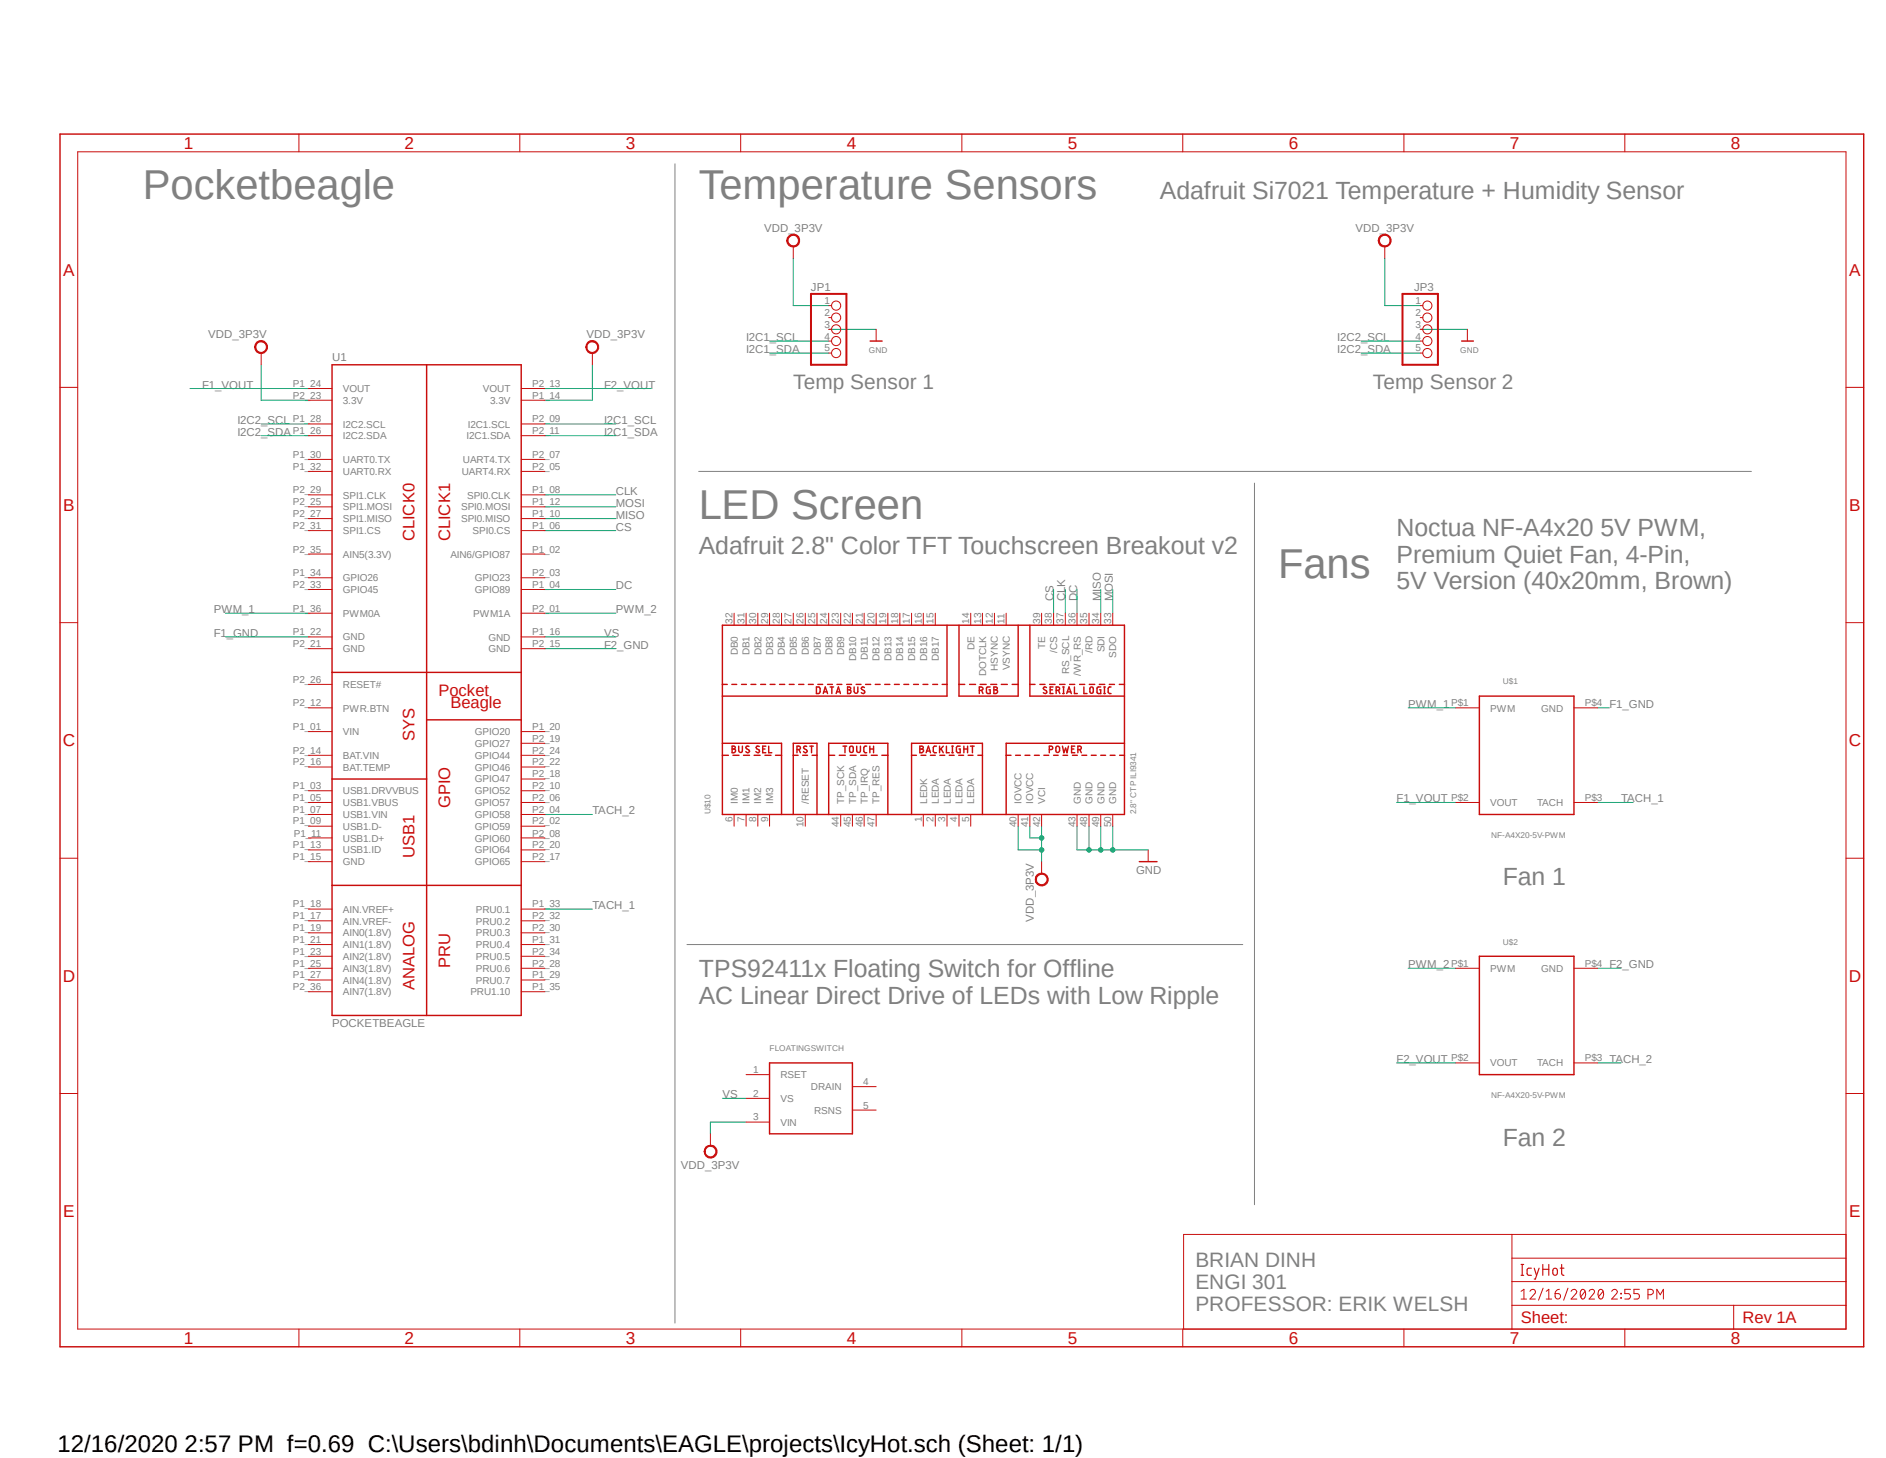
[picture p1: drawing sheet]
<svg xmlns="http://www.w3.org/2000/svg" width="279mm" height="216mm" viewBox="0 0 279 216" stroke-linecap="round" stroke-linejoin="round" font-family="sans-serif">
<path d="M8.5 19.6l267.9 180.3M276.4 19.6l-267.9 180.3" fill="none" stroke="#fff" stroke-width=".15"/>
<path d="M100 24.3v171.6M103.5 69.8h156M185.8 71.5v106.9M101.8 139.9h82.3" fill="none" stroke="#808080" stroke-width=".15"/>
<g fill="none" stroke="#0dab76" stroke-width=".15">
<path d="M117.5 38.3v7h5.3M205.1 38.3v7h5.3M38.7 54v5.3h7M87.8 54v5.3h-7.1M114 50.5h8.8M114 52.3h8.8M201.6 50.5h8.8M201.6 52.3h8.8M38.7 62.8h7M38.7 64.5h7M80.7 62.8h10.5M80.7 64.5h10.5"/>
<path d="M80.7 73.3h10.5M80.7 76.8h10.5M80.7 75.1h10.5M80.7 78.6h10.5M80.7 87.3h10.5M156.1 87.3v3.5M157.8 87.3v3.5M159.6 87.3v3.5M163.1 87.3v3.5M164.8 87.3v3.5M152.6 122.3v1.8h1.7M154.3 122.3v5.3"/>
</g>
<circle cx="154.3" cy="124.1" r=".33" fill="#0dab76"/>
<g fill="none" stroke="#0dab76" stroke-width=".15">
<path d="M150.8 122.3v3.6h3.5"/>
<circle cx="154.3" cy="124.1" r=".33"/>
</g>
<circle cx="154.3" cy="125.9" r=".33" fill="#0dab76"/>
<g fill="none" stroke="#0dab76" stroke-width=".15">
<path d="M122.8 48.8h7M210.4 48.8h7M159.6 122.3v3.6h10.5M161.3 122.3v3.6M110.5 166.2h-5.3v1.7"/>
<circle cx="154.3" cy="125.9" r=".33"/>
</g>
<circle cx="161.3" cy="125.9" r=".33" fill="#0dab76"/>
<g fill="none" stroke="#0dab76" stroke-width=".15">
<path d="M163.1 122.3v3.6"/>
<circle cx="161.3" cy="125.9" r=".33"/>
</g>
<circle cx="163.1" cy="125.9" r=".33" fill="#0dab76"/>
<g fill="none" stroke="#0dab76" stroke-width=".15">
<path d="M164.8 122.3v3.6"/>
<circle cx="163.1" cy="125.9" r=".33"/>
</g>
<circle cx="164.9" cy="125.9" r=".33" fill="#0dab76"/>
<g fill="none" stroke="#0dab76" stroke-width=".15">
<path d="M28.2 57.5h17.5M80.7 57.5h15.8M33.4 90.8h12.3M33.4 94.3h12.3M80.7 90.8h10.5M80.7 94.3h10.5M80.7 96.1h10.5M206.9 118.8h8.7M208.6 104.8h7M236.7 104.8h1.7M236.7 118.8h5.2M80.7 120.6h7.1"/>
<path d="M80.7 134.6h7.1M206.9 157.4h8.7M208.6 143.4h7M236.7 143.4h3.5M236.7 157.4h3.5M107 162.6h3.5"/>
<circle cx="164.9" cy="125.9" r=".33"/>
</g>
<g fill="none" stroke="#c90d0c" stroke-width=".15">
<path d="M44.3 19.9v2.6M77 19.9v2.6M109.7 19.9v2.6M142.5 19.9v2.6M175.2 19.9v2.6M208 19.9v2.6M240.7 19.9v2.6M11.5 22.5h262v174.3h-262zM8.9 57.4h2.6M45.7 59.3h3.5M45.7 57.5h3.5M77.2 59.3h3.5"/>
<path d="M77.2 57.5h3.5M273.5 57.4h2.6M45.7 78.6h3.5M45.7 73.3h3.5M45.7 76.8h3.5M45.7 75.1h3.5M45.7 64.5h3.5M45.7 62.8h3.5M45.7 68h3.5M45.7 69.8h3.5M77.2 78.6h3.5M77.2 73.3h3.5"/>
<path d="M77.2 76.8h3.5M77.2 75.1h3.5M77.2 64.5h3.5M77.2 62.8h3.5M77.2 68h3.5M77.2 69.8h3.5M8.9 92.2h2.6M45.7 82h3.5M45.7 87.3h3.5M45.7 94.3h3.5M45.7 85.6h3.5M45.7 90.8h3.5"/>
<path d="M45.7 96.1h3.5M77.2 82h3.5M77.2 87.3h3.5M77.2 94.3h3.5M77.2 85.6h3.5M77.2 90.8h3.5M77.2 96.1h3.5M273.5 92.2h2.6M45.7 108.3h3.5M45.7 117.1h3.5M45.7 118.8h3.5M45.7 104.8h3.5"/>
<path d="M45.7 111.8h3.5M45.7 113.6h3.5M45.7 101.3h3.5M77.2 108.3h3.5M77.2 117.1h3.5M77.2 118.8h3.5M77.2 110.1h3.5M77.2 111.8h3.5M77.2 113.6h3.5M77.2 115.4h3.5M8.9 127.1h2.6M45.7 120.6h3.5"/>
<path d="M45.7 122.3h3.5M45.7 124.1h3.5M45.7 125.9h3.5M45.7 127.6h3.5M45.7 136.4h3.5M45.7 138.1h3.5M45.7 139.9h3.5M45.7 134.6h3.5M77.2 120.6h3.5M77.2 122.3h3.5M77.2 124.1h3.5M77.2 125.9h3.5"/>
<path d="M77.2 127.6h3.5M77.2 136.4h3.5M77.2 138.1h3.5M77.2 139.9h3.5M77.2 134.6h3.5M273.5 127.1h2.6M45.7 141.6h3.5M45.7 143.4h3.5M45.7 145.1h3.5M45.7 146.9h3.5M77.2 141.6h3.5M77.2 143.4h3.5"/>
<path d="M77.2 145.1h3.5M77.2 146.9h3.5M8.9 161.9h2.6M273.5 161.9h2.6M44.3 196.8v2.6M77 196.8v2.6M109.7 196.8v2.6M142.5 196.8v2.6M175.2 196.8v2.6M208 196.8v2.6M224 193.3h49.5M224 182.8v14"/>
<path d="M224 189.8h49.5M224 186.3h49.5M225.3 191.2l.5-.3v1.5M225.3 192.4h.8M226.7 191.2a.41 .41 0 0 1 .5-.3 .41 .41 0 0 1 .2 .7l-.7 .8h.8M228.6 190.8l-.7 1.7M229.1 192.4h.8M229.1 191.2l.3-.3v1.5M230.4 191.6h.5a.41 .41 0 0 1 .3 .4 .41 .41 0 0 1-.5 .4 .41 .41 0 0 1-.3-.5zM231 190.9a.65 .65 0 0 0-.6 .7M232.3 190.8l-.7 1.7M232.7 191.2a.41 .41 0 0 1 .6-.3 .41 .41 0 0 1 .2 .7l-.8 .8h.9"/>
<path d="M234.3 191l.2-.1a.82 .82 0 0 1 0 1.5 .89 .89 0 0 1-.2-1.4zM234.8 191.2l-.6 .8M235.4 191.2a.4 .4 0 0 1 .5-.3 .4 .4 0 0 1 .3 .5l-.8 1h.8M237 191l.2-.1a.82 .82 0 0 1 0 1.5 .89 .89 0 0 1-.2-1.4zM237.5 191.2l-.7 .8M238.8 191.2a.41 .41 0 0 1 .5-.3 .41 .41 0 0 1 .2 .7l-.7 .8h.8M240.1 191.5l.1 .1zM240.1 192.2h.1zM240.7 196.8v2.6M241.6 190.9h-.9v.7h.7a.42 .42 0 0 1 .2 .4 .42 .42 0 0 1-.4 .4h-.5M242.9 190.9h-.8v.7h.4a.41 .41 0 0 1 .4 .4 .41 .41 0 0 1-.4 .4h-.4M244.1 191.7h.5a.4 .4 0 0 0 .3-.4 .4 .4 0 0 0-.3-.4h-.5v1.5"/>
<path d="M245.4 192.4v-1.5l.6 .8 .4-.8v1.5M256.8 193.3v3.5M273.5 182.8h-98.2v14"/>
</g>
<path d="M8.9 19.9h267.2v179.5h-267.2zM49.2 54h28v96.4h-28zM63.2 54v96.4M49.2 99.6h28M49.2 115.4h14M63.2 106.6h14M49.2 131.1h28" fill="none" stroke="#c90d0c" stroke-width=".21"/>
<path d="M225.3 188.8h.4M225.3 187.2h.4M225.5 187.2v1.6M226.9 187.8h-.5l-.2 .2 .1 .7 .2 .1h.4M227.3 187.8l.3 1M228 187.8l-.5 1.6h-.2M228.6 187.2v1.6M228.6 188h.8M229.4 187.2v1.6M230.1 188a.34 .34 0 0 1 .4-.2 .34 .34 0 0 1 .2 .3v.4a.34 .34 0 0 1-.3 .3 .34 .34 0 0 1-.4-.3zM231.1 187.8h.6M231.4 187.2v1.4l.1 .2h.2" fill="none" stroke="#c90d0c" stroke-width=".17"/>
<path d="M87.1 50.7a.97 .97 0 0 1 1.5 .2 .97 .97 0 0 1-.6 1.4 .97 .97 0 0 1-1.2-.9h.2a.8 .8 0 0 1 1-.8 .8 .8 0 0 1 .4 1.2 .8 .8 0 0 1-1.2 .2l-.2-.3v-.3h-.2z" fill-rule="evenodd" fill="#c90d0c"/>
<path d="M87.1 50.7a.97 .97 0 0 1 1.5 .2 .97 .97 0 0 1-.6 1.4 .97 .97 0 0 1-1.2-.9h.2a.8 .8 0 0 1 1-.8 .8 .8 0 0 1 .4 1.2 .8 .8 0 0 1-1.2 .2l-.2-.3v-.3h-.2zM87.8 52.3v1.7" fill="none" stroke="#c90d0c" stroke-width=".15"/>
<path d="M38 50.7a.97 .97 0 0 1 1.5 .2 .97 .97 0 0 1-.6 1.4 .97 .97 0 0 1-1.2-.9h.2a.79 .79 0 0 1 1.1-.8 .79 .79 0 0 1 .3 1.3 .79 .79 0 0 1-1.3-.2l-.1-.3h-.2z" fill-rule="evenodd" fill="#c90d0c"/>
<g fill="none" stroke="#c90d0c" stroke-width=".15">
<path d="M38 50.7a.97 .97 0 0 1 1.5 .2 .97 .97 0 0 1-.6 1.4 .97 .97 0 0 1-1.2-.9h.2a.79 .79 0 0 1 1.1-.8 .79 .79 0 0 1 .3 1.3 .79 .79 0 0 1-1.3-.2l-.1-.3h-.2zM38.7 52.3v1.7M122.8 45.3h.3M122.8 47h.3M122.8 48.8h.3M122.8 50.5h.3M122.8 52.3h.3M129.8 48.8v1.7M210.4 45.3h.4M210.4 47h.4M210.4 48.8h.4M210.4 50.5h.4"/>
<path d="M210.4 52.3h.4M217.4 48.8v1.7M108.8 90.8v1.8M110.5 90.8v1.8M112.3 90.8v1.8M114 90.8v1.8M115.8 90.8v1.8M117.5 90.8v1.8M119.3 90.8v1.8M121 90.8v1.8M122.8 90.8v1.8M124.5 90.8v1.8"/>
<path d="M126.3 90.8v1.8M128 90.8v1.8M129.8 90.8v1.8M131.5 90.8v1.8M133.3 90.8v1.8M135 90.8v1.8M136.8 90.8v1.8M138.6 90.8v1.8M143.8 90.8v1.8M145.5 90.8v1.8M147.3 90.8v1.8M149.1 90.8v1.8"/>
<path d="M154.3 90.8v1.8M156.1 90.8v1.8M157.8 90.8v1.8M159.6 90.8v1.8M161.3 90.8v1.8M163.1 90.8v1.8M164.8 90.8v1.8M108.8 120.6v1.7M110.5 120.6v1.7M112.3 120.6v1.7M114 120.6v1.7M119.3 120.6v1.7"/>
<path d="M124.5 120.6v1.7M126.3 120.6v1.7M128 120.6v1.7M129.8 120.6v1.7M136.8 120.6v1.7M138.6 120.6v1.7M140.3 120.6v1.7M142.1 120.6v1.7M143.8 120.6v1.7M150.8 120.6v1.7M152.6 120.6v1.7M154.3 120.6v1.7"/>
<path d="M159.6 120.6v1.7M161.3 120.6v1.7M163.1 120.6v1.7M164.8 120.6v1.7"/>
<circle cx="123.9" cy="52.3" r=".68"/>
<circle cx="123.9" cy="50.5" r=".68"/>
<circle cx="123.9" cy="45.3" r=".68"/>
<circle cx="123.9" cy="47" r=".68"/>
<circle cx="123.9" cy="48.8" r=".68"/>
<circle cx="211.5" cy="47" r=".68"/>
<circle cx="211.5" cy="48.8" r=".68"/>
<circle cx="211.5" cy="50.5" r=".68"/>
<circle cx="211.5" cy="45.3" r=".68"/>
<circle cx="211.5" cy="52.3" r=".68"/>
</g>
<g fill="none" stroke="#c90d0c" stroke-width=".21">
<path d="M128.9 50.5h1.8M216.5 50.5h1.8M107 92.6h59.6v28h-59.6zM140.3 92.6v10.5h-33.3M142.1 92.6v10.5h8.7v-10.5M152.6 92.6v10.5h14M107 110.1h8.8v10.5M107 111.8h.9M107 101.3h.7M108.4 101.3h.7M108.5 110.5l.4 .1-.1 .3h-.1l.2 .1 .1 .3-.3 .2h-.2zM108.5 110.9h.2"/>
<path d="M108.6 111.8h.9M109.4 110.5v.7l.2 .2 .3-.1 .1-.8M109.9 101.3h.7M110.2 111.8h.8M111 110.5h-.4l-.1 .2 .5 .4a.23 .23 0 0 1-.2 .4l-.3-.2M111.3 101.3h.7M111.7 111.8h.9M112.5 110.5h-.4l-.1 .2 .1 .2 .3 .1 .1 .3-.1 .1h-.3l-.1-.1M112.7 101.3h.7M113 110.9h.3M113.3 111.8h.9M113.5 110.5h-.5v1h.5"/>
<path d="M113.9 110.5v1h.4M114.1 101.3h.7M114.9 111.8h.9M115.5 101.3h.7M116.9 101.3h.7M117.5 111.8h.7M118.1 111h.4l.1-.2-.1-.3h-.4v1M118.3 101.3h.8M118.4 111l.2 .5M118.9 111.8h.7M119.5 110.5h-.1a.23 .23 0 0 0-.3 0 .23 .23 0 0 0 0 .3l.4 .3a.23 .23 0 0 1-.2 .4l-.3-.2M119.8 101.3h.7"/>
<path d="M120 110.5h.5M120.2 110.5v1M120.3 111.8h.7M120.9 101.7h.5a.77 .77 0 0 1 0 1h-.5zM121.2 101.3h.7M122 102.7l.3-1 .3 1M122 102.4h.5M122.6 101.3h.7M122.8 111.8h.9M123 101.7h.5M123.2 101.7v1M123.9 102.7l.3-1 .3 1"/>
<path d="M124 102.4h.4M124 101.3h.7M124.3 111.8h.9M124.9 110.5h.5M125.2 110.5v1M125.4 101.3h.8M125.6 101.7l.4 .2-.1 .2-.1 .1 .3 .1-.1 .4h-.4zM125.6 102.2h.2M125.9 110.6l.2-.1 .3 .1v.6l-.2 .2-.3-.1zM125.9 111.8h.9M126.5 101.7v.7l.2 .3 .3-.1 .1-.9M126.8 101.3h.8"/>
<path d="M126.9 110.5v.7l.1 .1 .1 .1 .3-.1 .1-.8M127.5 111.8h.9M128.1 101.8l-.2-.1a.23 .23 0 0 0-.3 .2l.5 .5a.23 .23 0 0 1-.2 .3l-.3-.1M128.2 101.3h.8M128.4 110.5h-.3l-.1 .2v.6l.4 .2M128.9 110.9h.5M128.9 110.5v1M129.1 111.8h.9M129.4 110.5v1M129.7 101.3h.7M130.6 111.8h.9M131.1 101.3h.7"/>
<path d="M132.5 101.3h.7M133.9 101.3h.7M135 111.8h.8M135.3 101.3h.8M136.3 110.5l.5 .1-.1 .3h-.1l.2 .2v.2l-.2 .2h-.3zM136.3 110.9h.3M136.4 111.8h.8M136.7 101.3h.8M137.2 111.5l.3-1 .3 1M137.3 111.2h.5M137.8 111.8h.8M138.2 101.3h.7"/>
<path d="M138.7 110.5h-.4v.2v.6l.4 .2M139.2 110.5v1M139.2 111.8h.8M139.4 110.9l.3 .6M139.6 101.3h.7M139.7 110.5l-.5 .6M140.2 110.5v1h.4M140.6 111.8h.8M141 111.5h.2M141 110.5h.2M141.1 110.5v1M142 111.8h.7"/>
<path d="M142.1 101.3h.8M142.2 110.5h-.4l-.1 .2v.6l.2 .2h.3v-.6h-.1M142.8 110.9h.5M142.8 110.5v1M143.3 110.5v1M143.4 111.8h.7M143.6 101.3h.9M143.8 110.5h.5M144.1 110.5v1M144.9 111.8h.6M145.1 102.2h.4l.1-.3-.1-.1-.4-.1v1M145.2 101.3h.9"/>
<path d="M145.4 102.2l.2 .5M146.7 101.7l-.5 .1-.1 .7 .1 .2h.5v-.5h-.2M146.8 101.3h.9M147.2 101.7l.5 .2v.2l-.2 .1 .3 .1-.1 .4h-.5zM147.2 102.2h.3M148.3 101.3h.9M149.1 111.8h.7M149.9 101.3h.9M150.5 111.8h.7M151.8 111.8h.8M152.6 101.3h.7M153.2 111.8h.8"/>
<path d="M154.1 101.3h.7M154.6 111.8h.8M155 101.8l-.1-.1a.23 .23 0 0 0-.3 .2l.5 .5a.23 .23 0 0 1-.2 .3l-.3-.1M155.4 111h.5l.1-.2-.1-.3h-.5v1M155.5 101.3h.8M155.6 102.2h.3M156 101.7h-.4v1h.4M156.1 111.8h.7M156.5 110.6l.3-.1 .2 .2v.5l-.2 .2-.3-.1zM156.5 102.2h.4l.1-.1-.1-.3-.4-.1v1M156.8 102.2l.2 .5M157 101.3h.8"/>
<path d="M157.4 110.5l.2 1 .3-.7 .2 .7 .2-1M157.4 102.7h.2M157.4 101.7h.2M157.5 111.8h.7M157.6 101.7v1M158 102.7l.4-1 .3 1M158.1 102.4h.5M158.5 101.3h.7M158.7 110.9h.4M158.9 111.8h.7M159.2 101.7v1h.4M159.2 110.5h-.5v1h.5"/>
<path d="M159.7 111h.4l.1-.2-.1-.3h-.4v1M159.9 101.3h.8M160 111l.2 .5M160.3 111.8h.7M160.6 101.7v1h.4M161.4 101.3h.8M161.5 101.8l.1-.1 .3 .1 .1 .6-.2 .3-.3-.1zM161.7 111.8h.7M162.9 101.3h.8M163.1 101.7l-.5 .1-.1 .8 .1 .1h.5v-.5h-.2M163.1 111.8h.7M163.5 102.7h.2"/>
<path d="M163.5 101.7h.2M163.6 101.7v1M164.3 101.3h.8M164.5 111.8h.7M164.6 101.7l-.3 .1-.1 .1v.7l.4 .1M165.8 101.3h.8M165.9 111.8h.7M166.6 110.1h-17.5v10.5M117.5 120.6v-10.5h3.5v10.5M122.8 120.6v-10.5h8.7v10.5M135 120.6v-10.5h10.5v10.5"/>
</g>
<path d="M120.1 43.5h5.3v10.5h-5.3zM207.8 43.5h5.2v10.5h-5.2z" fill="none" stroke="#c90d0c" stroke-width=".3"/>
<path d="M116.9 34.9a.96 .96 0 0 1 1.5 .3 .96 .96 0 0 1-.7 1.4 .96 .96 0 0 1-1.2-1h.2a.79 .79 0 0 1 1-.8 .79 .79 0 0 1 .4 1.3 .79 .79 0 0 1-1.3-.2l-.1-.3h-.2l.1-.4z" fill-rule="evenodd" fill="#c90d0c"/>
<path d="M116.9 34.9a.96 .96 0 0 1 1.5 .3 .96 .96 0 0 1-.7 1.4 .96 .96 0 0 1-1.2-1h.2a.79 .79 0 0 1 1-.8 .79 .79 0 0 1 .4 1.3 .79 .79 0 0 1-1.3-.2l-.1-.3h-.2l.1-.4zM117.5 36.5v1.8" fill="none" stroke="#c90d0c" stroke-width=".15"/>
<path d="M204.5 34.9a.96 .96 0 0 1 1.5 .2 .96 .96 0 0 1-.6 1.4 .96 .96 0 0 1-1.2-.9h.1a.79 .79 0 0 1 1.1-.8 .79 .79 0 0 1 .3 1.3 .79 .79 0 0 1-1.3-.2l-.1-.3h-.1l.1-.4z" fill-rule="evenodd" fill="#c90d0c"/>
<path d="M204.5 34.9a.96 .96 0 0 1 1.5 .2 .96 .96 0 0 1-.6 1.4 .96 .96 0 0 1-1.2-.9h.1a.79 .79 0 0 1 1.1-.8 .79 .79 0 0 1 .3 1.3 .79 .79 0 0 1-1.3-.2l-.1-.3h-.1l.1-.4zM205.1 36.5v1.8" fill="none" stroke="#c90d0c" stroke-width=".15"/>
<path d="M153.7 129.5a.97 .97 0 0 1 1.5 .2 .97 .97 0 0 1-.6 1.4 .97 .97 0 0 1-1.2-.9h.1a.78 .78 0 0 1 1-.7 .78 .78 0 0 1 .5 1.1 .78 .78 0 0 1-1.2 .2l-.2-.2-.1-.4h-.1v-.4z" fill-rule="evenodd" fill="#c90d0c"/>
<g fill="none" stroke="#c90d0c" stroke-width=".15">
<path d="M215.6 104.8h3.6M215.6 118.8h3.6M233.2 104.8h3.5M233.2 118.8h3.5M153.7 129.5a.97 .97 0 0 1 1.5 .2 .97 .97 0 0 1-.6 1.4 .97 .97 0 0 1-1.2-.9h.1a.78 .78 0 0 1 1-.7 .78 .78 0 0 1 .5 1.1 .78 .78 0 0 1-1.2 .2l-.2-.2-.1-.4h-.1v-.4zM154.3 127.6v1.8M170.1 125.9v1.7M110.5 159.1h3.5M215.6 143.4h3.6M215.6 157.4h3.6M233.2 143.4h3.5M233.2 157.4h3.5"/>
<path d="M110.5 162.6h3.5M110.5 166.2h3.5M126.3 160.9h3.5M126.3 164.4h3.5"/>
</g>
<path d="M219.2 103.1h14v17.5h-14zM168.8 127.6h2.6M114 157.4h12.3v10.5h-12.3zM219.2 141.6h14v17.5h-14z" fill="none" stroke="#c90d0c" stroke-width=".21"/>
<path d="M104.6 169.8a.97 .97 0 0 1 1.5 .2 .97 .97 0 0 1-.6 1.4 .97 .97 0 0 1-1.2-.9h.2a.78 .78 0 0 1 1-.7 .78 .78 0 0 1 .4 1.1 .78 .78 0 0 1-1.2 .2l-.2-.2v-.4h-.2z" fill-rule="evenodd" fill="#c90d0c"/>
<path d="M104.6 169.8a.97 .97 0 0 1 1.5 .2 .97 .97 0 0 1-.6 1.4 .97 .97 0 0 1-1.2-.9h.2a.78 .78 0 0 1 1-.7 .78 .78 0 0 1 .4 1.1 .78 .78 0 0 1-1.2 .2l-.2-.2v-.4h-.2zM105.2 167.9v1.7" fill="none" stroke="#c90d0c" stroke-width=".15"/>
<g font-size="6.2" fill="#808080">
<text x="21.2" y="29.5">Pocketbeagle</text>
<text x="103.5" y="29.5">Temperature Sensors</text>
<text x="103.5" y="76.8">LED Screen</text>
<text x="189.4" y="85.6">Fans</text>
</g>
<g font-size="3.7" fill="#808080">
<text x="171.8" y="29.5">Adafruit Si7021 Temperature + Humidity Sensor</text>
<text x="103.5" y="82">Adafruit 2.8&quot; Color TFT Touchscreen Breakout v2</text>
<text x="206.9" y="79.4">Noctua NF-A4x20 5V PWM,</text>
<text x="206.9" y="83.4">Premium Quiet Fan, 4-Pin,</text>
<text x="206.9" y="87.3">5V Version (40x20mm, Brown)</text>
<text x="222.6" y="131.1">Fan 1</text>
<text x="103.5" y="144.7">TPS92411x Floating Switch for Offline</text>
<text x="103.5" y="148.6">AC Linear Direct Drive of LEDs with Low Ripple</text>
<text x="222.6" y="169.7">Fan 2</text>
</g>
<text font-size="3.6" x="8.5" y="215">12/16/2020 2:57 PM f=0.69 C:\Users\bdinh\Documents\EAGLE\projects\IcyHot.sch (Sheet: 1/1)</text>
<g font-size="3.1" fill="#808080">
<text x="117.5" y="57.5">Temp Sensor 1</text>
<text x="203.4" y="57.5">Temp Sensor 2</text>
<text x="177.1" y="187.6">BRIAN DINH</text>
<text x="177.1" y="190.9">ENGI 301</text>
<text x="177.1" y="194.2">PROFESSOR: ERIK WELSH</text>
</g>
<g font-size="2.5" fill="#c90d0c">
<text x="27.2" y="22.1">1</text>
<text x="59.9" y="22.1">2</text>
<text x="92.7" y="22.1">3</text>
<text x="125.4" y="22.1">4</text>
<text x="158.2" y="22.1">5</text>
<text x="190.9" y="22.1">6</text>
<text x="223.7" y="22.1">7</text>
<text x="256.4" y="22.1">8</text>
<text x="9.4" y="40.8">A</text>
<text x="273.9" y="40.8">A</text>
<text x="9.4" y="75.7">B</text>
<text x="273.9" y="75.7">B</text>
<text x="61.4" y="80.1" transform="rotate(-90 61.4 80.1)">CLICK0</text>
<text x="66.7" y="80.1" transform="rotate(-90 66.7 80.1)">CLICK1</text>
<text x="64.9" y="103.1">Pocket</text>
<text x="66.7" y="104.8">Beagle</text>
<text x="9.3" y="110.5">C</text>
<text x="61.4" y="109.7" transform="rotate(-90 61.4 109.7)">SYS</text>
<text x="273.9" y="110.5">C</text>
<text x="66.7" y="119.7" transform="rotate(-90 66.7 119.7)">GPIO</text>
<text x="61.4" y="127" transform="rotate(-90 61.4 127)">USB1</text>
<text x="66.7" y="143.3" transform="rotate(-90 66.7 143.3)">PRU</text>
<text x="9.3" y="145.4">D</text>
<text x="61.4" y="146.6" transform="rotate(-90 61.4 146.6)">ANALOG</text>
<text x="273.9" y="145.4">D</text>
<text x="9.4" y="180.3">E</text>
<text x="273.9" y="180.3">E</text>
<text x="225.3" y="195.9">Sheet:</text>
<text x="258.1" y="195.9">Rev 1A</text>
<text x="27.2" y="199">1</text>
<text x="59.9" y="199">2</text>
<text x="92.7" y="199">3</text>
<text x="125.4" y="199">4</text>
<text x="158.2" y="199">5</text>
<text x="190.9" y="199">6</text>
<text x="223.7" y="199">7</text>
<text x="256.4" y="199">8</text>
</g>
<g font-size="1.7" fill="#808080">
<text x="113.2" y="34.3">VDD_3P3V</text>
<text x="200.8" y="34.3">VDD_3P3V</text>
<text x="120.1" y="43.1">JP1</text>
<text x="209.5" y="43.1">JP3</text>
<text x="30.9" y="50.1">VDD_3P3V</text>
<text x="49.2" y="53.5">U1</text>
<text x="86.9" y="50.1">VDD_3P3V</text>
<text x="110.5" y="50.5">I2C1_SCL</text>
<text x="110.5" y="52.3">I2C1_SDA</text>
<text x="198.1" y="50.5">I2C2_SCL</text>
<text x="198.1" y="52.3">I2C2_SDA</text>
<text x="29.9" y="57.5">F1_VOUT</text>
<text x="89.5" y="57.5">F2_VOUT</text>
<text x="35.2" y="62.8">I2C2_SCL</text>
<text x="35.2" y="64.5">I2C2_SDA</text>
<text x="89.5" y="62.8">I2C1_SCL</text>
<text x="89.5" y="64.5">I2C1_SDA</text>
<text x="91.2" y="73.3">CLK</text>
<text x="91.2" y="76.8">MISO</text>
<text x="91.2" y="75.1">MOSI</text>
<text x="91.2" y="78.6">CS</text>
<text x="91.2" y="87.3">DC</text>
<text x="156.1" y="89.1" transform="rotate(-90 156.1 89.1)">CS</text>
<text x="157.8" y="89.1" transform="rotate(-90 157.8 89.1)">CLK</text>
<text x="159.6" y="89.1" transform="rotate(-90 159.6 89.1)">DC</text>
<text x="163.1" y="89.1" transform="rotate(-90 163.1 89.1)">MISO</text>
<text x="164.8" y="89.1" transform="rotate(-90 164.8 89.1)">MOSI</text>
<text x="31.7" y="90.8">PWM_1</text>
<text x="31.7" y="94.3">F1_GND</text>
<text x="89.5" y="94.3">VS</text>
<text x="91.2" y="90.8">PWM_2</text>
<text x="89.5" y="96.1">F2_GND</text>
<text x="208.6" y="104.8">PWM_1</text>
<text x="238.4" y="104.8">F1_GND</text>
<text x="206.9" y="118.8">F1_VOUT</text>
<text x="240.2" y="118.8">TACH_1</text>
<text x="87.8" y="120.6">TACH_2</text>
<text x="168.3" y="129.4">GND</text>
<text x="87.8" y="134.6">TACH_1</text>
<text x="153.2" y="136.5" transform="rotate(-90 153.2 136.5)">VDD_3P3V</text>
<text x="208.6" y="143.4">PWM_2</text>
<text x="238.4" y="143.4">F2_GND</text>
<text x="49.2" y="152.1">POCKETBEAGLE</text>
<text x="206.9" y="157.4">F2_VOUT</text>
<text x="238.4" y="157.4">TACH_2</text>
<text x="107" y="162.6">VS</text>
<text x="100.9" y="173.1">VDD_3P3V</text>
</g>
<g font-size="1.5" fill="#808080">
<text x="122.1" y="45">1</text>
<text x="122.1" y="46.8">2</text>
<text x="209.7" y="45">1</text>
<text x="209.7" y="46.8">2</text>
<text x="122.1" y="48.5">3</text>
<text x="122.1" y="50.3">4</text>
<text x="122.1" y="52">5</text>
<text x="209.7" y="48.5">3</text>
<text x="209.7" y="50.3">4</text>
<text x="209.7" y="52">5</text>
<text x="43.4" y="57.3">P1_24</text>
<text x="43.4" y="59.1">P2_23</text>
<text x="50.8" y="58">VOUT</text>
<text x="50.8" y="59.8">3.3V</text>
<text x="71.5" y="58.1">VOUT</text>
<text x="72.6" y="59.8">3.3V</text>
<text x="78.8" y="59.1">P1_14</text>
<text x="78.8" y="57.3">P2_13</text>
<text x="43.4" y="64.3">P1_26</text>
<text x="43.4" y="62.5">P1_28</text>
<text x="50.8" y="65.1">I2C2.SDA</text>
<text x="50.8" y="63.3">I2C2.SCL</text>
<text x="69.1" y="65.1">I2C1.SDA</text>
<text x="69.3" y="63.3">I2C1.SCL</text>
<text x="78.8" y="62.5">P2_09</text>
<text x="78.8" y="64.3">P2_11</text>
<text x="43.4" y="67.8">P1_30</text>
<text x="43.4" y="69.6">P1_32</text>
<text x="50.8" y="68.6">UART0.TX</text>
<text x="50.8" y="70.3">UART0.RX</text>
<text x="68.4" y="70.3">UART4.RX</text>
<text x="68.6" y="68.6">UART4.TX</text>
<text x="78.8" y="69.6">P2_05</text>
<text x="78.8" y="67.8">P2_07</text>
<text x="43.4" y="74.8">P2_25</text>
<text x="43.4" y="76.5">P2_27</text>
<text x="43.4" y="73.1">P2_29</text>
<text x="50.8" y="75.6">SPI1.MOSI</text>
<text x="50.8" y="77.3">SPI1.MISO</text>
<text x="50.8" y="73.8">SPI1.CLK</text>
<text x="68.3" y="77.3">SPI0.MISO</text>
<text x="68.3" y="75.6">SPI0.MOSI</text>
<text x="69.2" y="73.8">SPI0.CLK</text>
<text x="78.8" y="73.1">P1_08</text>
<text x="78.8" y="76.5">P1_10</text>
<text x="78.8" y="74.8">P1_12</text>
<text x="43.4" y="78.3">P2_31</text>
<text x="43.4" y="81.8">P2_35</text>
<text x="50.8" y="79.1">SPI1.CS</text>
<text x="50.8" y="82.6">AIN5(3.3V)</text>
<text x="66.7" y="82.6">AIN6/GPIO87</text>
<text x="70" y="79.1">SPI0.CS</text>
<text x="78.8" y="81.8">P1_02</text>
<text x="78.8" y="78.3">P1_06</text>
<text x="43.4" y="85.3">P1_34</text>
<text x="43.4" y="87.1">P2_33</text>
<text x="50.8" y="86.1">GPIO26</text>
<text x="50.8" y="87.8">GPIO45</text>
<text x="70.4" y="87.8">GPIO89</text>
<text x="70.4" y="86.1">GPIO23</text>
<text x="78.8" y="87.1">P1_04</text>
<text x="78.8" y="85.3">P2_03</text>
<text x="43.4" y="94.1">P1_22</text>
<text x="43.4" y="90.6">P1_36</text>
<text x="43.4" y="95.8">P2_21</text>
<text x="50.8" y="94.8">GND</text>
<text x="50.8" y="91.4">PWM0A</text>
<text x="70.1" y="91.4">PWM1A</text>
<text x="72.3" y="94.9">GND</text>
<text x="78.8" y="94.1">P1_16</text>
<text x="78.8" y="90.6">P2_01</text>
<text x="78.8" y="95.8">P2_15</text>
<text x="108.5" y="92.3" transform="rotate(-90 108.5 92.3)">32</text>
<text x="110.3" y="92.3" transform="rotate(-90 110.3 92.3)">31</text>
<text x="112" y="92.3" transform="rotate(-90 112 92.3)">30</text>
<text x="113.8" y="92.3" transform="rotate(-90 113.8 92.3)">29</text>
<text x="115.5" y="92.3" transform="rotate(-90 115.5 92.3)">28</text>
<text x="117.3" y="92.3" transform="rotate(-90 117.3 92.3)">27</text>
<text x="119" y="92.3" transform="rotate(-90 119 92.3)">26</text>
<text x="120.8" y="92.3" transform="rotate(-90 120.8 92.3)">25</text>
<text x="122.6" y="92.3" transform="rotate(-90 122.6 92.3)">24</text>
<text x="124.3" y="92.3" transform="rotate(-90 124.3 92.3)">23</text>
<text x="126" y="92.3" transform="rotate(-90 126 92.3)">22</text>
<text x="127.8" y="92.3" transform="rotate(-90 127.8 92.3)">21</text>
<text x="129.5" y="92.3" transform="rotate(-90 129.5 92.3)">20</text>
<text x="131.3" y="92.3" transform="rotate(-90 131.3 92.3)">19</text>
<text x="133.1" y="92.3" transform="rotate(-90 133.1 92.3)">18</text>
<text x="134.8" y="92.3" transform="rotate(-90 134.8 92.3)">17</text>
<text x="136.6" y="92.3" transform="rotate(-90 136.6 92.3)">16</text>
<text x="138.3" y="92.3" transform="rotate(-90 138.3 92.3)">15</text>
<text x="143.6" y="92.3" transform="rotate(-90 143.6 92.3)">14</text>
<text x="145.3" y="92.3" transform="rotate(-90 145.3 92.3)">13</text>
<text x="147.1" y="92.3" transform="rotate(-90 147.1 92.3)">12</text>
<text x="148.8" y="92.3" transform="rotate(-90 148.8 92.3)">11</text>
<text x="154.1" y="92.3" transform="rotate(-90 154.1 92.3)">39</text>
<text x="155.8" y="92.3" transform="rotate(-90 155.8 92.3)">38</text>
<text x="157.6" y="92.3" transform="rotate(-90 157.6 92.3)">37</text>
<text x="159.3" y="92.3" transform="rotate(-90 159.3 92.3)">36</text>
<text x="161.1" y="92.3" transform="rotate(-90 161.1 92.3)">35</text>
<text x="162.8" y="92.3" transform="rotate(-90 162.8 92.3)">34</text>
<text x="164.6" y="92.3" transform="rotate(-90 164.6 92.3)">33</text>
<text x="43.4" y="101.1">P2_26</text>
<text x="50.8" y="96.6">GND</text>
<text x="50.8" y="101.9">RESET#</text>
<text x="72.3" y="96.6">GND</text>
<text x="109.3" y="97" transform="rotate(-90 109.3 97)">DB0</text>
<text x="111" y="97" transform="rotate(-90 111 97)">DB1</text>
<text x="112.8" y="97" transform="rotate(-90 112.8 97)">DB2</text>
<text x="114.6" y="97" transform="rotate(-90 114.6 97)">DB3</text>
<text x="116.3" y="97" transform="rotate(-90 116.3 97)">DB4</text>
<text x="118.1" y="97" transform="rotate(-90 118.1 97)">DB5</text>
<text x="119.8" y="97" transform="rotate(-90 119.8 97)">DB6</text>
<text x="121.6" y="97" transform="rotate(-90 121.6 97)">DB7</text>
<text x="123.3" y="97" transform="rotate(-90 123.3 97)">DB8</text>
<text x="125.1" y="97" transform="rotate(-90 125.1 97)">DB9</text>
<text x="126.8" y="97.8" transform="rotate(-90 126.8 97.8)">DB10</text>
<text x="128.6" y="97.7" transform="rotate(-90 128.6 97.7)">DB11</text>
<text x="130.3" y="97.8" transform="rotate(-90 130.3 97.8)">DB12</text>
<text x="132.1" y="97.8" transform="rotate(-90 132.1 97.8)">DB13</text>
<text x="133.8" y="97.8" transform="rotate(-90 133.8 97.8)">DB14</text>
<text x="135.6" y="97.8" transform="rotate(-90 135.6 97.8)">DB15</text>
<text x="137.3" y="97.8" transform="rotate(-90 137.3 97.8)">DB16</text>
<text x="139.1" y="97.8" transform="rotate(-90 139.1 97.8)">DB17</text>
<text x="144.4" y="96.2" transform="rotate(-90 144.4 96.2)">DE</text>
<text x="146.1" y="100.1" transform="rotate(-90 146.1 100.1)">DOTCLK</text>
<text x="147.8" y="99.3" transform="rotate(-90 147.8 99.3)">HSYNC</text>
<text x="149.6" y="99.2" transform="rotate(-90 149.6 99.2)">VSYNC</text>
<text x="154.9" y="96.1" transform="rotate(-90 154.9 96.1)">TE</text>
<text x="156.6" y="96.6" transform="rotate(-90 156.6 96.6)">/CS</text>
<text x="158.4" y="99.9" transform="rotate(-90 158.4 99.9)">RS_SCL</text>
<text x="160.1" y="100" transform="rotate(-90 160.1 100)">/WR_RS</text>
<text x="161.8" y="96.7" transform="rotate(-90 161.8 96.7)">/RD</text>
<text x="163.6" y="96.6" transform="rotate(-90 163.6 96.6)">SDI</text>
<text x="165.4" y="97.4" transform="rotate(-90 165.4 97.4)">SDO</text>
<text x="43.4" y="104.6">P2_12</text>
<text x="50.8" y="105.4">PWR.BTN</text>
<text x="215" y="104.6">P$1</text>
<text x="220.8" y="105.4">PWM</text>
<text x="228.3" y="105.4">GND</text>
<text x="234.8" y="104.6">P$4</text>
<text x="43.4" y="108.1">P1_01</text>
<text x="43.4" y="111.6">P2_14</text>
<text x="43.4" y="113.3">P2_16</text>
<text x="50.8" y="108.8">VIN</text>
<text x="50.8" y="112.4">BAT.VIN</text>
<text x="70.4" y="108.9">GPIO20</text>
<text x="70.4" y="110.6">GPIO27</text>
<text x="70.4" y="112.4">GPIO44</text>
<text x="78.8" y="108.1">P1_20</text>
<text x="78.8" y="109.9">P2_19</text>
<text x="78.8" y="113.3">P2_22</text>
<text x="78.8" y="111.6">P2_24</text>
<text x="43.4" y="116.8">P1_03</text>
<text x="43.4" y="118.6">P1_05</text>
<text x="50.8" y="117.6">USB1.DRVVBUS</text>
<text x="50.8" y="119.4">USB1.VBUS</text>
<text x="50.8" y="114.1">BAT.TEMP</text>
<text x="70.4" y="119.4">GPIO57</text>
<text x="70.4" y="117.6">GPIO52</text>
<text x="70.4" y="115.9">GPIO47</text>
<text x="70.4" y="114.1">GPIO46</text>
<text x="78.8" y="118.6">P2_06</text>
<text x="78.8" y="116.8">P2_10</text>
<text x="78.8" y="115.1">P2_18</text>
<text x="109.3" y="119" transform="rotate(-90 109.3 119)">IM0</text>
<text x="111" y="119" transform="rotate(-90 111 119)">IM1</text>
<text x="112.8" y="119" transform="rotate(-90 112.8 119)">IM2</text>
<text x="114.6" y="119" transform="rotate(-90 114.6 119)">IM3</text>
<text x="119.8" y="119" transform="rotate(-90 119.8 119)">/RESET</text>
<text x="125.1" y="119" transform="rotate(-90 125.1 119)">TP_SCK</text>
<text x="126.8" y="119" transform="rotate(-90 126.8 119)">TP_SDA</text>
<text x="128.6" y="119" transform="rotate(-90 128.6 119)">TP_IRQ</text>
<text x="130.3" y="119" transform="rotate(-90 130.3 119)">TP_RES</text>
<text x="137.3" y="119" transform="rotate(-90 137.3 119)">LEDK</text>
<text x="139.1" y="119" transform="rotate(-90 139.1 119)">LEDA</text>
<text x="140.8" y="119" transform="rotate(-90 140.8 119)">LEDA</text>
<text x="142.6" y="119" transform="rotate(-90 142.6 119)">LEDA</text>
<text x="144.3" y="119" transform="rotate(-90 144.3 119)">LEDA</text>
<text x="151.3" y="119" transform="rotate(-90 151.3 119)">IOVCC</text>
<text x="153.1" y="119" transform="rotate(-90 153.1 119)">IOVCC</text>
<text x="154.9" y="119" transform="rotate(-90 154.9 119)">VCI</text>
<text x="160.1" y="119" transform="rotate(-90 160.1 119)">GND</text>
<text x="161.8" y="119" transform="rotate(-90 161.8 119)">GND</text>
<text x="163.6" y="119" transform="rotate(-90 163.6 119)">GND</text>
<text x="165.4" y="119" transform="rotate(-90 165.4 119)">GND</text>
<text x="215" y="118.6">P$2</text>
<text x="220.8" y="119.4">VOUT</text>
<text x="227.7" y="119.4">TACH</text>
<text x="234.8" y="118.6">P$3</text>
<text x="43.4" y="120.4">P1_07</text>
<text x="43.4" y="122.1">P1_09</text>
<text x="43.4" y="125.6">P1_13</text>
<text x="43.5" y="123.9">P1_11</text>
<text x="50.8" y="121.1">USB1.VIN</text>
<text x="50.8" y="122.9">USB1.D-</text>
<text x="50.8" y="124.6">USB1.D+</text>
<text x="70.4" y="122.9">GPIO59</text>
<text x="70.4" y="121.1">GPIO58</text>
<text x="70.4" y="124.6">GPIO60</text>
<text x="78.8" y="122.1">P2_02</text>
<text x="78.8" y="120.4">P2_04</text>
<text x="78.8" y="123.9">P2_08</text>
<text x="78.8" y="125.6">P2_20</text>
<text x="108.5" y="121.7" transform="rotate(-90 108.5 121.7)">6</text>
<text x="110.3" y="121.7" transform="rotate(-90 110.3 121.7)">7</text>
<text x="112" y="121.7" transform="rotate(-90 112 121.7)">8</text>
<text x="113.8" y="121.7" transform="rotate(-90 113.8 121.7)">9</text>
<text x="119" y="122.5" transform="rotate(-90 119 122.5)">10</text>
<text x="124.3" y="122.5" transform="rotate(-90 124.3 122.5)">44</text>
<text x="126" y="122.5" transform="rotate(-90 126 122.5)">45</text>
<text x="127.8" y="122.5" transform="rotate(-90 127.8 122.5)">46</text>
<text x="129.5" y="122.5" transform="rotate(-90 129.5 122.5)">47</text>
<text x="136.6" y="121.7" transform="rotate(-90 136.6 121.7)">1</text>
<text x="138.3" y="121.7" transform="rotate(-90 138.3 121.7)">2</text>
<text x="140" y="121.7" transform="rotate(-90 140 121.7)">3</text>
<text x="141.8" y="121.7" transform="rotate(-90 141.8 121.7)">4</text>
<text x="143.6" y="121.7" transform="rotate(-90 143.6 121.7)">5</text>
<text x="150.6" y="122.5" transform="rotate(-90 150.6 122.5)">40</text>
<text x="152.3" y="122.5" transform="rotate(-90 152.3 122.5)">41</text>
<text x="154.1" y="122.5" transform="rotate(-90 154.1 122.5)">42</text>
<text x="159.3" y="122.5" transform="rotate(-90 159.3 122.5)">43</text>
<text x="161.1" y="122.5" transform="rotate(-90 161.1 122.5)">48</text>
<text x="162.8" y="122.5" transform="rotate(-90 162.8 122.5)">49</text>
<text x="164.6" y="122.5" transform="rotate(-90 164.6 122.5)">50</text>
<text x="43.4" y="127.4">P1_15</text>
<text x="50.8" y="126.4">USB1.ID</text>
<text x="50.8" y="128.1">GND</text>
<text x="70.4" y="128.1">GPIO65</text>
<text x="70.4" y="126.4">GPIO64</text>
<text x="78.8" y="127.4">P2_17</text>
<text x="43.4" y="136.1">P1_17</text>
<text x="43.4" y="137.9">P1_19</text>
<text x="43.4" y="134.4">P1_18</text>
<text x="50.8" y="136.9">AIN.VREF-</text>
<text x="50.8" y="135.1">AIN.VREF+</text>
<text x="70.5" y="135.1">PRU0.1</text>
<text x="70.5" y="136.9">PRU0.2</text>
<text x="78.8" y="134.4">P1_33</text>
<text x="78.8" y="137.9">P2_30</text>
<text x="78.8" y="136.1">P2_32</text>
<text x="43.4" y="139.6">P1_21</text>
<text x="43.4" y="141.4">P1_23</text>
<text x="43.4" y="143.1">P1_25</text>
<text x="50.8" y="138.6">AIN0(1.8V)</text>
<text x="50.8" y="140.4">AIN1(1.8V)</text>
<text x="50.8" y="142.2">AIN2(1.8V)</text>
<text x="50.8" y="143.9">AIN3(1.8V)</text>
<text x="70.5" y="140.4">PRU0.4</text>
<text x="70.5" y="143.9">PRU0.6</text>
<text x="70.5" y="138.6">PRU0.3</text>
<text x="70.5" y="142.2">PRU0.5</text>
<text x="78.8" y="139.6">P1_31</text>
<text x="78.8" y="143.1">P2_28</text>
<text x="78.8" y="141.4">P2_34</text>
<text x="215" y="143.1">P$1</text>
<text x="220.8" y="143.9">PWM</text>
<text x="228.3" y="143.9">GND</text>
<text x="234.8" y="143.1">P$4</text>
<text x="43.4" y="144.9">P1_27</text>
<text x="43.4" y="146.6">P2_36</text>
<text x="50.8" y="145.7">AIN4(1.8V)</text>
<text x="50.8" y="147.4">AIN7(1.8V)</text>
<text x="69.7" y="147.4">PRU1.10</text>
<text x="70.5" y="145.7">PRU0.7</text>
<text x="78.8" y="144.9">P1_29</text>
<text x="78.8" y="146.6">P1_35</text>
<text x="111.6" y="158.9">1</text>
<text x="115.6" y="159.7">RSET</text>
<text x="120.1" y="161.4">DRAIN</text>
<text x="127.9" y="160.7">4</text>
<text x="215" y="157.1">P$2</text>
<text x="220.8" y="157.9">VOUT</text>
<text x="227.7" y="157.9">TACH</text>
<text x="234.8" y="157.1">P$3</text>
<text x="111.6" y="162.4">2</text>
<text x="111.6" y="165.9">3</text>
<text x="115.6" y="163.2">VS</text>
<text x="115.6" y="166.7">VIN</text>
<text x="120.6" y="164.9">RSNS</text>
<text x="127.9" y="164.2">5</text>
</g>
<g font-size="1.2" fill="#808080">
<text x="128.7" y="52.3">GND</text>
<text x="216.3" y="52.3">GND</text>
<text x="222.6" y="101.3">U$1</text>
<text x="105.2" y="120.6" transform="rotate(-90 105.2 120.6)">U$10</text>
<text x="168.3" y="120.6" transform="rotate(-90 168.3 120.6)">2.8&quot; CTP ILI9341</text>
<text x="220.9" y="124.1">NF-A4X20-5V-PWM</text>
<text x="222.6" y="139.9">U$2</text>
<text x="114" y="155.6">FLOATINGSWITCH</text>
<text x="220.9" y="162.6">NF-A4X20-5V-PWM</text>
</g>
</svg>
